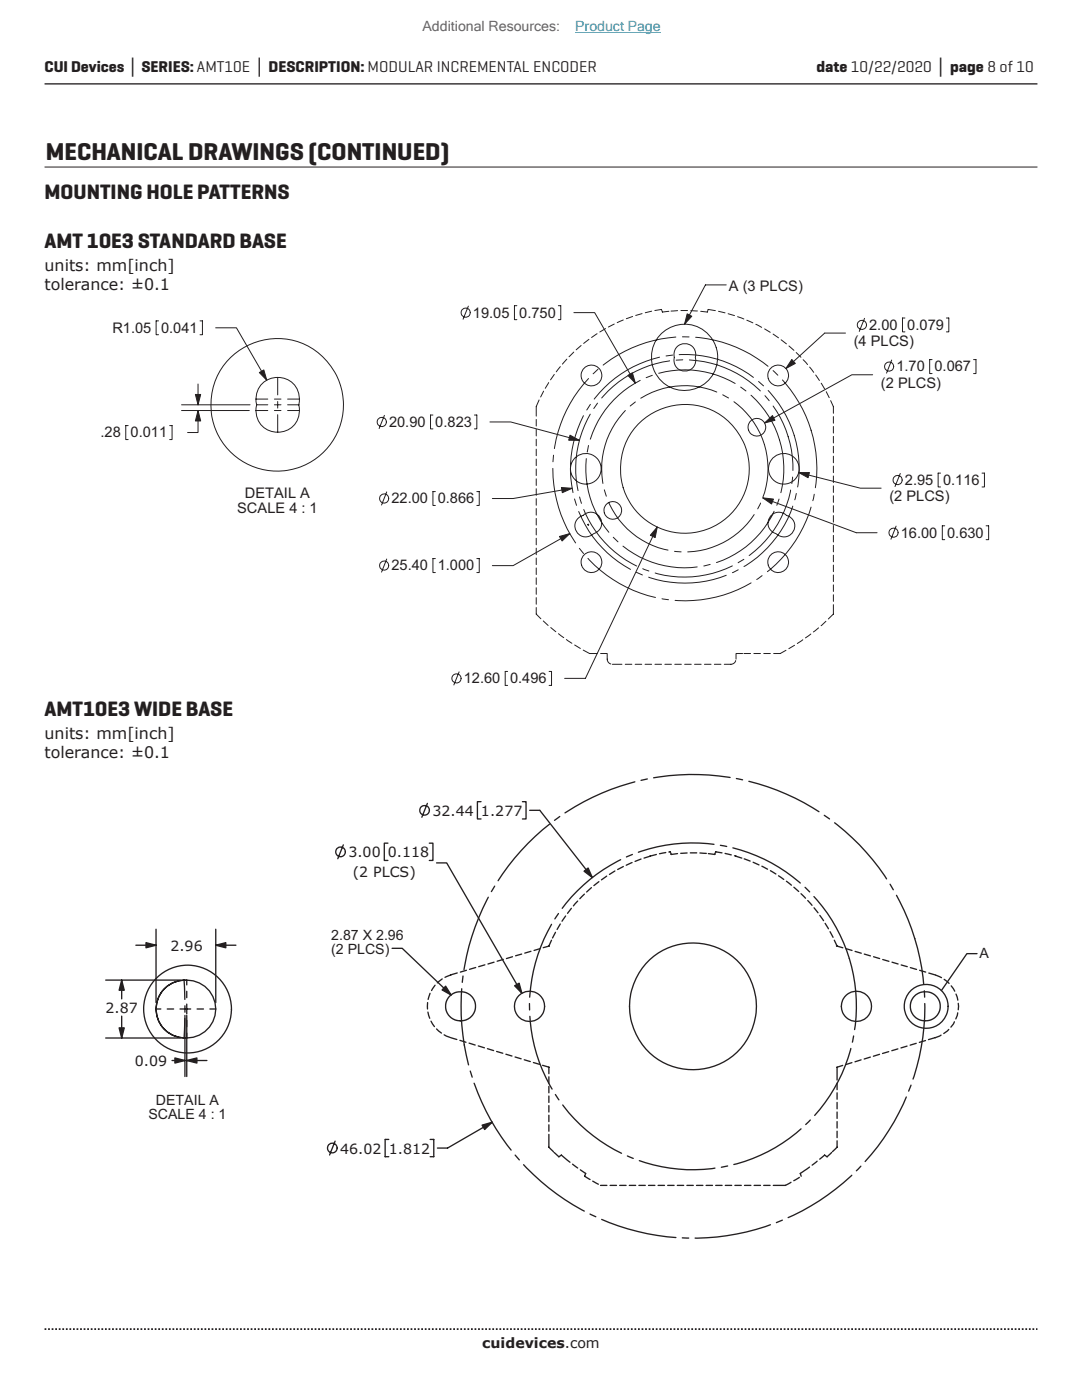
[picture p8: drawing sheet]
<svg xmlns="http://www.w3.org/2000/svg" width="216mm" height="279mm" viewBox="0 0 216 279" stroke-linecap="round" stroke-linejoin="round" font-family="sans-serif">
<path d="M8.9 16.7h198.1" fill="none" stroke="#231f20" stroke-width=".26"/>
<path d="M8.9 265.3h198.1" fill="none" stroke="#231f20" stroke-width=".35" stroke-dasharray=".4 .4 .4 .4 .4 .4" stroke-dashoffset=".7" stroke-linecap="butt"/>
<g fill="none" stroke="#231f20" stroke-width=".2">
<path d="M8.9 33.3h198.1M31.6 64h-.4v2.8h.4M39.5 76.6v4.2M39.9 64h.5v2.8h-.5M43 65.4h4.2l6 10.5M51.1 79.6h2.3M54.8 79.6h1.3M55.4 75.3v3.5M57.4 79.6h2.4M25.6 84.9h-.5v2.8h.5M33.9 84.9h.4v2.8h-.4M36.2 81.9h13.5"/>
<path d="M36.2 80.8h13.7M39.5 81.9v4.4h-2.1M51.1 81.9h2.3M51.2 80.8h2.2M51.2 80.8a4.4 4.4 0 0 0 4.2 5.5 4.4 4.4 0 0 0 4.2-5.5M51.2 80.8a4.4 4.4 0 0 1 4.2-5.5 4.4 4.4 0 0 1 4.2 5.5M54.8 81.9h1.3M54.8 80.8h1.3M55.4 80.1v1.3M55.4 82.8v3.5M57.4 81.9h2.4M57.4 80.8h2.2"/>
<circle cx="55.3" cy="80.8" r="13.2"/>
</g>
<path d="M51.7 74.4l.9-.6 .6 2.1z" fill="#231f20"/>
<path d="M51.7 74.4l.9-.6 .6 2.1z" fill="none" stroke="#231f20" stroke-width=".2"/>
<path d="M39 78.7h1l-.5 2.1z" fill="#231f20"/>
<path d="M39 78.7h1l-.5 2.1z" fill="none" stroke="#231f20" stroke-width=".2"/>
<path d="M39.5 81.9l.5 2.1h-1z" fill="#231f20"/>
<g fill="none" stroke="#231f20" stroke-width=".2">
<path d="M93.5 61.1l-1.1 2.6M103.1 61h-.4v2.8h.4M107.6 79.8a4.2 4.2 0 0 0-.6 3.2M108.5 78.1l-.6 1.1M109.5 76.4l-.7 1.1M110.6 74.7l-.7 1.1M111.4 61h.5v2.8h-.5M111.8 73.2l-.8 1M113.1 71.7l-.9 1M114.5 70.3l-1 .9M114.5 62.4h4.2l8.1 14.1M116 69l-1 .8"/>
<path d="M117.4 75.5a26.4 26.4 0 0 0-6.8 14M117.5 67.7l-1 .8M119.1 66.6l-1.1 .8M119.3 73.7l-1 .9M120.8 65.6l-1.1 .7M122.6 64.7l-1.2 .6M124.4 63.9l-1.2 .5M126.2 63.2l-1.2 .4M127.7 75.9a20 20 0 0 0-9.9 11.7M128.1 62.6l-1.3 .3M130 62.1l-1.2 .3M130.2 74.9l-1.3 .5"/>
<path d="M130.7 62l1.3-.2 .2 .5 1.3-.2M131.4 74.5a19.9 19.9 0 0 1 15.3 2M131.6 71.3a23.1 23.1 0 0 0-13 8.3M133.6 72a21.8 21.8 0 0 0-13.5 7.4M134.2 70.9l-1.3 .1M134.9 67.3a26.8 26.8 0 0 0-14.6 5.6M134.9 69.4a2.18 2.18 0 0 1 2.7-.6 2.18 2.18 0 0 1 1.1 2.5 2.17 2.17 0 0 1-2.1 2.8 2.17 2.17 0 0 1-2-2.8v-1.2zM135.2 62l-1.3 .1M135.5 70.8a22.7 22.7 0 0 1 14.8 4.5M135.9 62h1.3M136.2 67.2h1.3M136.2 71.8l-1.3 .1"/>
<path d="M137.6 71.8a21.8 21.8 0 0 1 14.1 6.2M137.8 62l1.4 .1M138.8 67.3a26.5 26.5 0 0 1 14.5 5.8M142.7 62l-1.4-.2-.2 .5-1.3-.2M143 78.2a16.7 16.7 0 0 0-15.1 1.3M143.4 62.1l1.3 .3M144.2 78.8l1.2 .6M145.3 62.6l1.3 .4M147.2 63.2l1.2 .5M147.8 77.3l1 .7M149 63.9l1.2 .5M149.9 78.9a19.7 19.7 0 0 1 5.9 19.4"/>
<path d="M150.8 64.7l1.2 .6M151.4 76.1l1 .9M152.6 65.6l1.1 .7M152.6 79l.9 1M153.3 77.9a22.7 22.7 0 0 1 5.9 19.3M154.3 74l.9 .9M154.3 66.7l1 .7M155.9 67.8l1 .8M156.1 75.8a26.2 26.2 0 0 1 6.6 21.5M157.4 69l1 .9M158.9 70.4l.9 .9M160.3 71.8l.8 1"/>
<path d="M161.6 73.3l.8 1M162.8 74.8l.7 1.1M163.9 76.5l.6 1.1M164.9 78.2l.6 1.2M165.7 80l.6 1.2v1.3M168.7 66.5h-4.1l-7.8 7M172.5 63.5l-1 2.6M174.1 74.8h-4.1l-17.4 9.6M177.9 71.9l-1 2.6M180.6 63.5h-.5v2.7h.5M186 71.8h-.5v2.8h.5M188.8 63.5h.5v2.7h-.5"/>
<path d="M194.3 71.8h.4v2.8h-.4M39.5 81.9l.5 2.1h-1zM76.7 82.9l-1 2.6M77.2 98.2l-1.1 2.6M86.4 82.8h-.5v2.8h.5M86.9 98.1h-.5v2.8h.5M94.7 82.8h.4v2.8h-.4M95.1 98.1h.5v2.8h-.5M97.8 84.2h4.1l13.7 3.7M107 83.7v1.3M107 85.7v1.3M107 87.7v1.3"/>
<path d="M107 89.6v1.4M107 91.6v1.3M107 93.6v1.3M107 95.6v1.3M107 97.5v1.4M107 99.5v1.3M110.3 93.5a26.2 26.2 0 0 0 4.6 14.9M110.4 90.8l-.1 1.4M114.2 97.4l-11.8 2.1h-4.2M114.6 99.6l.4 1.3M115.6 99.2l.4 1.3M116.4 83a23 23 0 0 0-2.1 15.3"/>
<path d="M117 91.5a19.8 19.8 0 0 0 4.5 14.7M117.4 88.9l-.2 1.3M117.8 82.7a21.5 21.5 0 0 0-2.5 15.2M117.8 80.7l-.7 1.1M119.2 80.5l-.7 1M120.6 97.8l.4 1.2M124.8 81.9a16.8 16.8 0 0 0-4.5 14.6M126.8 80.2l-1.1 .8M146.4 80.2a16.5 16.5 0 0 1 5.8 19M152.2 99.4l18.7 6.9h4.1M154.3 81a21.6 21.6 0 0 1 3.9 12.9M155.5 99.6l-.5 1.2"/>
<path d="M157.8 97.8a21.1 21.1 0 0 1-8.3 13.1M158.1 95.2l-.1 1.3M158.9 98.5l-.3 1.3M159.4 94.3l12.3 3.1h4.1M162.5 98.6l-.3 1.3M166.3 83.1v1.4M166.3 85.1v1.3M166.3 87.1v1.3M166.3 89.1v1.3M166.3 91v1.4M166.3 93v1.3M166.3 95v1.3"/>
<path d="M166.3 97v1.3M166.3 98.9v1.4M179.6 94.5l-1 2.6M187.7 94.4h-.5v2.8h.5M196 94.4h.4v2.8h-.4M77.2 111.6l-1.1 2.6M86.9 111.5h-.5v2.8h.5M95.1 111.5h.5v2.8h-.5M107 101.5v1.3M107 103.5v1.3M107 105.4v1.4M107 107.4v1.3"/>
<path d="M107 109.4v1.3M107 111.4v1.3M107 113.3v1.4M107 115.3v1.3M107 117.3v1.3M107 119.3v1.3M113.7 106.5l-11.3 6.4h-4.2M115.3 103.5l.6-.5a4.2 4.2 0 0 1 2.3-.8 2.19 2.19 0 0 1 1.8 2.1 2.19 2.19 0 0 1-1.6 2.2 2.18 2.18 0 0 1-3 .1 2.18 2.18 0 0 1-.1-3.1zM115.5 102.1a22.8 22.8 0 0 0 10.3 11.5M115.6 109.4l.8 1.1M116.5 101.7a21.6 21.6 0 0 0 10.5 11.3M117.3 104.7h.2"/>
<path d="M117.3 104.6l.2 .2M117.3 111.4a25.9 25.9 0 0 0 13.5 7.8M117.4 104.6v.2M117.4 104.6l-.1 .2M121.5 100.3a16.5 16.5 0 0 0 11.8 9.5M122.4 107.2l.9 .9M124.3 109a19.7 19.7 0 0 0 14.8 4.1M127 114.2l1.2 .5M128.3 113.5l1.2 .5M131.1 105.2l-14.3 30.2h-4.1M132.1 119.5l1.3 .2M134.6 110l1.3 .1"/>
<path d="M141.7 112.6l-1.3 .3M144.9 114.8a22.6 22.6 0 0 1-15.5 .4M146.1 112.9a21.4 21.4 0 0 1-15.4 1.5M147.3 113.7l-1.2 .6M148.4 111.6l-1.1 .7M149.9 116.3a26 26 0 0 1-15.2 3.5M150.5 102.7a16.5 16.5 0 0 1-13.3 7.4M151.8 100.4l-.6 1.2M152.1 114.9l-1.1 .7M154 102.8a2.13 2.13 0 0 1 3 .1 2.18 2.18 0 0 1 1.3 3.2 2.18 2.18 0 0 1-3.4 .4 2.17 2.17 0 0 1-.9-3.7zM154.5 102a19.2 19.2 0 0 1-11.5 10.2M158.2 101a22.6 22.6 0 0 1-9.8 12.1"/>
<path d="M161.8 101.2a25.7 25.7 0 0 1-8.7 12.9M166.3 100.9v1.3M166.3 102.9v1.3M166.3 104.9v1.3M166.3 106.8v1.4M166.3 108.8v1.3M166.3 110.8v1.3M166.3 112.8v1.3M166.3 114.7v1.4M166.3 116.7v1.3M166.3 118.7v1.3M178.8 105l-1 2.6"/>
<path d="M188.5 104.9h-.5v2.8h.5M196.8 104.9h.5v2.8h-.5M91.6 134.1l-1 2.6M101.3 134h-.5v2.8h.5M107 121.2v1.4l.9 .9M108.4 123.9l1 .9M109.6 134h.5v2.8h-.5M109.9 125.2l1 .9M111.4 126.5l1.1 .8M113 127.6l1.1 .8M114.7 128.7l1.1 .7M116.4 129.7a3 3 0 0 0 2.8 .7"/>
<path d="M119.8 130.4h1.4v1.5l.7 .6M122.2 132.6h1.9M124.8 132.6h1.3M126.7 132.6h1.4M128.7 132.6h1.3M130.7 132.6h1.3M132.7 132.6h1.3M134.6 132.6h1.4M136.6 132.6h1.3M138.6 132.6h1.3M140.6 132.6h1.3M142.5 132.6h1.4"/>
<path d="M146.8 131.8l-.2 .5-.6 .3h-1.5M148.2 130.4h-1.3v1.1M148.4 130.4h1.4M150.4 130.4h1.3M152.4 130.4h1.3M156.8 129.8l-1.1 .6h-1.3M158.5 128.8l-1.1 .7M160.2 127.7l-1.1 .7M161.8 126.5l-1.1 .8M163.3 125.3l-1 .8M164.8 124l-1 .9M166.3 120.7v1.9l-1 .9"/>
<circle cx="92.9" cy="62.4" r=".91"/>
<circle cx="118" cy="74.9" r="2.07"/>
<circle cx="136.6" cy="71.3" r="6.6"/>
<circle cx="155.3" cy="74.9" r="2.07"/>
<circle cx="172" cy="64.8" r=".92"/>
<circle cx="177.4" cy="73.2" r=".91"/>
<circle cx="76.2" cy="84.2" r=".92"/>
<circle cx="76.7" cy="99.5" r=".91"/>
<circle cx="116.9" cy="93.6" r="3.1"/>
<circle cx="136.7" cy="93.6" r="12.9"/>
<circle cx="151" cy="85.3" r="1.76"/>
<circle cx="156.4" cy="93.6" r="3.1"/>
<circle cx="179.1" cy="95.8" r=".91"/>
<circle cx="76.6" cy="112.9" r=".91"/>
<circle cx="118" cy="112.2" r="2.07"/>
<circle cx="122.3" cy="101.9" r="1.76"/>
<circle cx="155.3" cy="112.2" r="2.07"/>
<circle cx="178.3" cy="106.3" r=".91"/>
<circle cx="91.1" cy="135.4" r=".92"/>
</g>
<path d="M113.7 86.8l1.9 1.1h-2.1z" fill="#231f20"/>
<path d="M113.7 86.8l1.9 1.1h-2.1z" fill="none" stroke="#231f20" stroke-width=".2"/>
<path d="M112 97.3l2.2 .1-2 .9z" fill="#231f20"/>
<path d="M112 97.3l2.2 .1-2 .9z" fill="none" stroke="#231f20" stroke-width=".2"/>
<path d="M111.6 107.1l2.1-.6-1.5 1.5z" fill="#231f20"/>
<path d="M111.6 107.1l2.1-.6-1.5 1.5z" fill="none" stroke="#231f20" stroke-width=".2"/>
<path d="M125.3 74.9l.9-.5 .6 2.1z" fill="#231f20"/>
<path d="M125.3 74.9l.9-.5 .6 2.1z" fill="none" stroke="#231f20" stroke-width=".2"/>
<path d="M131.1 105.2l-.4 2.1-.9-.5z" fill="#231f20"/>
<path d="M131.1 105.2l-.4 2.1-.9-.5z" fill="none" stroke="#231f20" stroke-width=".2"/>
<path d="M158 71.7l.7 .8-1.9 1z" fill="#231f20"/>
<path d="M158 71.7l.7 .8-1.9 1z" fill="none" stroke="#231f20" stroke-width=".2"/>
<path d="M152.6 84.4l1.5-1.5 .5 1z" fill="#231f20"/>
<path d="M152.6 84.4l1.5-1.5 .5 1z" fill="none" stroke="#231f20" stroke-width=".2"/>
<path d="M159.4 94.3h2.1l-.3 1z" fill="#231f20"/>
<path d="M159.4 94.3h2.1l-.3 1z" fill="none" stroke="#231f20" stroke-width=".2"/>
<path d="M152.2 99.4l2.1 .2-.3 1z" fill="#231f20"/>
<path d="M144.9 56.9h-4.1l-4.2 7.8M152.2 99.4l2.1 .2-.3 1z" fill="none" stroke="#231f20" stroke-width=".2"/>
<path d="M137.1 62.6l.9 .5-1.4 1.6z" fill="#231f20"/>
<path d="M137.1 62.6l.9 .5-1.4 1.6z" fill="none" stroke="#231f20" stroke-width=".2"/>
<g fill="none" stroke="#231f20" stroke-width=".27">
<path d="M115.3 179.8l-.9 1M116.6 178.4l-.9 1M118 177.1l-.9 .9M119.5 176l-1 .7M121.1 174.8l-1.1 .8M122.7 173.8l-1.1 .7M124.4 172.9l-1.2 .6M126.1 172.1l-1.1 .6M127.9 171.4l-1.2 .5M129.7 170.9l-1.2 .4M129.7 170.8v.1M131 170.5l-1.3 .3"/>
<path d="M132.8 170.1l-1.2 .3M133.5 170h.2l.2 .5 1.3-.1M137.1 170.2l-1.3 .1M137.7 170.2h1.3M139.7 170.2l1.2 .1M144.1 170.2l-1.3-.2-.2 .5-1.3-.1M144.7 170.3l1.2 .3M146.6 170.8h.2M146.8 170.9l1.2 .4M146.8 170.8v.1M148.5 171.4l1.2 .4M150.3 172.1l1.2 .5"/>
<path d="M152 172.9l1.2 .6M153.7 173.8l1.1 .6M155.3 174.8l1.1 .7M156.9 175.9l1 .8M158.4 177.1l1 .8M159.8 178.4l.9 .9M161.2 179.7l.8 1M21.1 195.6h14.9M24.3 195.6v3.7M27.1 188.6h4M31.1 185.4v14.7M33.3 196.9a5.9 5.9 0 0 1 7.4-.2 5.9 5.9 0 0 1 1.8 7.2 5.9 5.9 0 0 1-8.4 2.5 5.9 5.9 0 0 1-1.7-8.6z"/>
<path d="M36.7 195.6l.2 3.9M36.9 195.6a5.8 5.8 0 0 0-5.7 5.8 5.8 5.8 0 0 0 5.7 5.8M37.3 195.6v1M37.3 197.8v1.3M43.1 185.4v14.7M43.1 188.6h4M85.8 198.2l-.4 1.3M86.8 196.6l-.7 1.1M88.2 195.4l-.9 .8M89.7 198.8l.9-.6 .9-.3 1.3 .1 1.2 .8 .6 .8 .3 .9-.2 1.3-.7 1.1-.8 .6-1.2 .2-1.2-.1-1.1-.7-.5-.9-.3-.9 .2-1.2zM91.2 194.2l-2.4 .8M93.1 193.6l-1.2 .4"/>
<path d="M94.9 193.1l-1.2 .4M96.8 192.6l-1.3 .3M98.6 192l-1.2 .4M100.4 191.5l-1.2 .3M102.3 190.9l-1.2 .4M104.1 190.4l-1.2 .3M105.9 189.9l-1.2 .3M107.8 189.3l-1.2 .4M109.6 188.8l-1.2 .3M110.1 187.6l-.6 1.2M110.8 186.1l-.6 1.1M111.8 184.4l-.6 1.1"/>
<path d="M112.9 182.8l-.8 1.1M114 181.3l-.8 1M162.4 181.2l.8 1M163.6 182.7l.7 1M164.6 184.3l.7 1.1M165.6 185.9l.6 1.2M166.5 187.6l.5 1.2M166.9 188.8l1.3 .4M168.8 189.3l1.2 .4M170.6 189.9l1.3 .3M172.5 190.4l1.2 .4M174.3 190.9l1.2 .4"/>
<path d="M176.1 191.5l1.3 .4M178 192l1.2 .4M179.8 192.6l1.2 .3M181.7 193.1l1.2 .4M182.5 198.8l.9-.6 .8-.3 1.3 .1 1.3 .8 .6 .8 .2 .9-.1 1.3-.7 1.1-.9 .6-1.2 .2-1.1-.1-1.1-.7-.6-.9-.2-.9 .1-1.2zM183.5 193.6l1.2 .4M185.3 194.2l1.3 .4M186.7 194.6l1.2 .5M188.4 195.5l1 .8M189.8 196.7l.7 1.1M190.8 198.4l.3 1.2M21.1 207.2h14.9"/>
<path d="M24.3 202.8v4.4M31.1 201.4h1M33.4 201.4h1.2M34.3 211.6h2.6M35.9 201.4h2.2M36.9 203.3l-.2 3.8M36.9 200.7v1.3M36.9 202.6v12.2M37.3 200.4v1.9M37.3 202.6v12.2M37.3 211.6h4M39.3 201.4h1.3"/>
<path d="M41.9 201.4h1.2M85.3 200.1v1.3M85.4 202l.3 1.2M86 203.8l.7 1.1M87.1 205.3l1 .9M88.6 206.5l1.2 .5M89.9 207.1l1.3 .4M91.8 207.6l1.2 .4M93.6 208.2l1.2 .4M95.4 208.7l1.3 .4M97.3 209.3l1.2 .4M99.1 209.8l1.2 .4"/>
<path d="M100.9 210.4l1.3 .4M102.8 210.9l1.2 .4M104.6 211.5l1.2 .4M106.4 212.1l1.3 .3M108.3 212.6l1.3 .4M109.5 213v1.3M109.5 214.9v1.3M109.5 216.8v1.3M109.5 218.7v1.3M167 213v2.5M167 216.2v1.3M167 218.1v1.3"/>
<path d="M168.2 212.6l-1.3 .4M170 212.1l-1.2 .4M171.8 211.5l-1.2 .4M173.7 211l-1.3 .3M175.5 210.4l-1.2 .4M177.3 209.9l-1.2 .3M179.2 209.3l-1.3 .4M181 208.8l-1.2 .3M182.8 208.2l-1.2 .4M184.7 207.7l-1.3 .3M187.8 206.6l-2.5 .9M189.3 205.5l-1 .8"/>
<path d="M190.4 203.9l-.7 1.1M191.1 202.1l-.4 1.2M191.2 200.2v1.3M109.5 226.4v2.6l.9 .8M109.5 220.7v1.2M109.5 222.6v1.2M109.5 224.5v1.3M110.6 230l.9 .9 .5-.4 1.7 1.5M114.2 232.3l1.1 .8M115.8 233.5l1.1 .7-.2 .5 1 .7M118.3 235.7l1.1 .6M119.8 236.6h1.3"/>
<path d="M121.7 236.6h1.3M123.7 236.6h1.2M125.6 236.6h1.2M127.5 236.6h1.3M129.4 236.6h1.3M131.3 236.6h1.3M133.2 236.6h1.3M135.1 236.6h1.3M137.1 236.6h1.2M139 236.6h1.3M140.9 236.6h1.3M142.8 236.6h1.3"/>
<path d="M144.7 236.6h1.3M146.6 236.6h1.3M148.6 236.6h1.2M150.5 236.6h1.2M152.4 236.6h1.3M157.8 236a3.1 3.1 0 0 1-2.2 .6h-1.3M159.5 235l-1.1 .6M161.5 232.9l-1.8 1.3 .2 .5M163 231.7l-1 .8M165.9 230l-.9 .9-.5-.4-.9 .8M167 227.7v1.3l-.9 .8M167 220v1.3"/>
<path d="M167 221.9v1.3M167 223.8v1.3M167 225.8v1.2"/>
<circle cx="37.4" cy="201.4" r="8.8"/>
<circle cx="105.7" cy="200.8" r="3"/>
<circle cx="138.3" cy="200.8" r="12.7"/>
<circle cx="170.9" cy="200.8" r="3"/>
</g>
<path d="M34.9 211.1l2 .5-2 .6z" fill="#231f20"/>
<path d="M34.9 211.1l2 .5-2 .6z" fill="none" stroke="#231f20" stroke-width=".27"/>
<path d="M37.3 211.6l2-.5v1.1z" fill="#231f20"/>
<path d="M37.3 211.6l2-.5v1.1z" fill="none" stroke="#231f20" stroke-width=".27"/>
<path d="M29.1 188.1l2 .5-2 .6z" fill="#231f20"/>
<path d="M29.1 188.1l2 .5-2 .6z" fill="none" stroke="#231f20" stroke-width=".27"/>
<path d="M43.1 188.6l2-.5v1.1z" fill="#231f20"/>
<path d="M43.1 188.6l2-.5v1.1z" fill="none" stroke="#231f20" stroke-width=".27"/>
<path d="M23.8 205.1h1l-.5 2.1z" fill="#231f20"/>
<path d="M23.8 205.1h1l-.5 2.1z" fill="none" stroke="#231f20" stroke-width=".27"/>
<path d="M24.3 195.6l.5 2h-1z" fill="#231f20"/>
<g fill="none" stroke="#231f20" stroke-width=".27">
<path d="M96 160h-.7v3.4h.7M104.2 160h.8v3.4h-.8M126.7 156a47.1 47.1 0 0 0-14 6.2M129.2 155.5l-1.3 .2M145.7 155.2a47.1 47.1 0 0 0-15.3 0M146.9 155.4l1.3 .2M149.4 155.9a46.2 46.2 0 0 1 14 6.1M85.3 160.3l-1.1 2.8M97.4 179.1a47.3 47.3 0 0 0-4.8 14.4M98.7 176.8l-.7 1.1M105.7 161.7h2l10.5 13.4M109.6 164.5a45.9 45.9 0 0 0-10.2 11.3"/>
<path d="M111.7 163l-1.1 .7M123.8 171.6a32.7 32.7 0 0 0-11.6 9.7M126.2 170.5l-1.2 .5M142.5 168.5a32.6 32.6 0 0 0-15.1 1.6M143.7 168.7l1.3 .2M146.2 169.2a32.3 32.3 0 0 1 13.5 7M160.6 177.1l1 .9M162.4 178.9a32.2 32.2 0 0 1 8.1 26.6M164.5 162.7l1 .7M166.5 164.2a44.6 44.6 0 0 1 10.4 11.2M177.6 176.5l.6 1.1M178.9 178.7a45.3 45.3 0 0 1 5.4 17.8"/>
<path d="M24.3 195.6l.5 2h-1zM92.1 197.3a46.5 46.5 0 0 0 1.4 15.2M92.4 194.8l-.2 1.2M110.1 184.5a33.3 33.3 0 0 0-4.4 14.5M111.4 182.3l-.7 1.1M184.4 197.7l.1 1.3M93.8 213.8l.4 1.2M94.6 216.2a46.3 46.3 0 0 0 7.4 13.3M105.6 200.3l.1 1.3M105.7 202.8a31.9 31.9 0 0 0 4.5 14.6M110.8 218.4l.7 1.1M169.8 209.2a32.5 32.5 0 0 1-7.2 13.4"/>
<path d="M170.3 206.8l-.2 1.2M180.8 218.9a45.4 45.4 0 0 1-8.2 12.9M181.8 216.6l-.5 1.2M184.5 200.3a44.1 44.1 0 0 1-2.3 15.1M66.9 227.7l-1.1 2.8M77.6 227.4h-.7v3.4h.7M85.8 227.4h.8v3.4h-.8M98.2 224l-8.9 5.1h-2M102.8 230.5l.8 1M104.5 232.4a45.8 45.8 0 0 0 12.1 9.3M112.3 220.5a32.1 32.1 0 0 0 11.7 9.7M125.2 230.7l1.2 .5"/>
<path d="M127.6 231.6a32.1 32.1 0 0 0 15.1 1.5M145.2 232.7l-1.3 .3M159.8 225.3a31.5 31.5 0 0 1-13.4 7.1M161.7 223.5l-.9 .9M170 234.5a45.6 45.6 0 0 1-12.7 8.5M171.8 232.7l-.9 1M117.7 242.3l1.2 .5M120.1 243.4a46.1 46.1 0 0 0 14.8 3.6M136.1 247l1.3 .1M153.7 244.4a45 45 0 0 1-15 2.7M156.1 243.5l-1.2 .5"/>
<circle cx="84.7" cy="161.7" r=".96"/>
<circle cx="66.3" cy="229.1" r=".97"/>
</g>
<path d="M96.2 224.5l2-.5-1.5 1.4z" fill="#231f20"/>
<path d="M96.2 224.5l2-.5-1.5 1.4z" fill="none" stroke="#231f20" stroke-width=".27"/>
<path d="M116.5 173.9l.9-.7 .8 1.9z" fill="#231f20"/>
<g fill="none" stroke="#231f20" stroke-width=".27">
<path d="M68.5 168.6l-1.1 2.8M77.4 168.3h-.7v3.4h.7M85.7 168.3h.7v3.4h-.7M87.1 172.2h2l15 26M116.5 173.9l.9-.7 .8 1.9zM78.2 189.3h2.1l9.7 9.3M195 190.3h-2.1l-5.1 7.4"/>
<circle cx="67.9" cy="170" r=".97"/>
<circle cx="184.8" cy="200.8" r="4.4"/>
</g>
<path d="M102.7 196.7l.9-.5 .5 2z" fill="#231f20"/>
<path d="M102.7 196.7l.9-.5 .5 2z" fill="none" stroke="#231f20" stroke-width=".27"/>
<path d="M88.9 196.8l1.1 1.8-1.8-1z" fill="#231f20"/>
<path d="M88.9 196.8l1.1 1.8-1.8-1z" fill="none" stroke="#231f20" stroke-width=".27"/>
<path d="M114.8 6.5h17" fill="none" stroke="#23a4c6" stroke-width=".2"/>
<text font-size="4.9" fill="#231f20" x="9.1" y="31.9">MECHANICAL DRAWINGS (CONTINUED)</text>
<g font-size="4.2" fill="#231f20">
<text x="8.9" y="39.8">MOUNTING HOLE PATTERNS</text>
<text x="8.9" y="49.4">AMT 10E3 STANDARD BASE</text>
<text x="8.9" y="142.9">AMT10E3 WIDE BASE</text>
</g>
<g font-size="3.2" fill="#231f20">
<text x="8.9" y="14.3">CUI Devices │ SERIES: AMT10E │ DESCRIPTION: MODULAR INCREMENTAL ENCODER</text>
<text x="162.9" y="14.3">date 10/22/2020 │ page 8 of 10</text>
<text x="8.9" y="54">units: mm[inch]</text>
<text x="8.9" y="57.8">tolerance: ±0.1</text>
<text x="8.9" y="147.5">units: mm[inch]</text>
<text x="8.9" y="151.3">tolerance: ±0.1</text>
</g>
<g font-size="2.9" fill="#231f20">
<text x="145.4" y="58">A (3 PLCS)</text>
<text x="94.4" y="63.4">19.05 0.750</text>
<text x="173.4" y="65.8">2.00</text>
<text x="181" y="65.8">0.079</text>
<text x="22.4" y="66.4">R1.05 0.041</text>
<text x="170.4" y="69.1">(4 PLCS)</text>
<text x="175.8" y="77.4">(2 PLCS)</text>
<text x="178.9" y="74.1">1.70</text>
<text x="186.5" y="74.1">0.067</text>
<text x="20.1" y="87.3">.28 0.011</text>
<text x="77.6" y="85.2">20.90 0.823</text>
<text x="48.9" y="99.4">DETAIL A</text>
<text x="78.1" y="100.5">22.00 0.866</text>
<text x="177.5" y="100">(2 PLCS)</text>
<text x="180.6" y="96.8">2.95</text>
<text x="188.2" y="96.8">0.116</text>
<text x="47.3" y="102.4">SCALE 4 : 1</text>
<text x="179.8" y="107.3">16.00 0.630</text>
<text x="78.1" y="113.8">25.40 1.000</text>
<text x="92.5" y="136.4">12.60</text>
<text x="101.8" y="136.4">0.496</text>
</g>
<text font-size="2.8" fill="#63676b" x="84.3" y="6.1">Additional Resources:</text>
<text font-size="2.8" fill="#23a4c6" x="114.8" y="6.1">Product Page</text>
<g font-size="2.8" fill="#231f20">
<text x="86.3" y="162.8">32.44</text>
<text x="96" y="162.8">1.277</text>
<text x="69.5" y="171.1">3.00</text>
<text x="77.4" y="171.1">0.118</text>
<text x="70.4" y="175.1">(2 PLCS)</text>
<text x="34" y="189.8">2.96</text>
<text x="66.1" y="187.5">2.87 X 2.96</text>
<text x="66.1" y="190.3">(2 PLCS)</text>
<text x="195.5" y="191.1">A</text>
<text x="21.1" y="202.2">2.87</text>
<text x="26.9" y="212.8">0.09</text>
<text x="31.1" y="220.4">DETAIL A</text>
<text x="29.6" y="223.3">SCALE 4 : 1</text>
<text x="67.9" y="230.2">46.02</text>
<text x="77.6" y="230.2">1.812</text>
<text x="96.2" y="269">cuidevices.com</text>
</g>
</svg>
